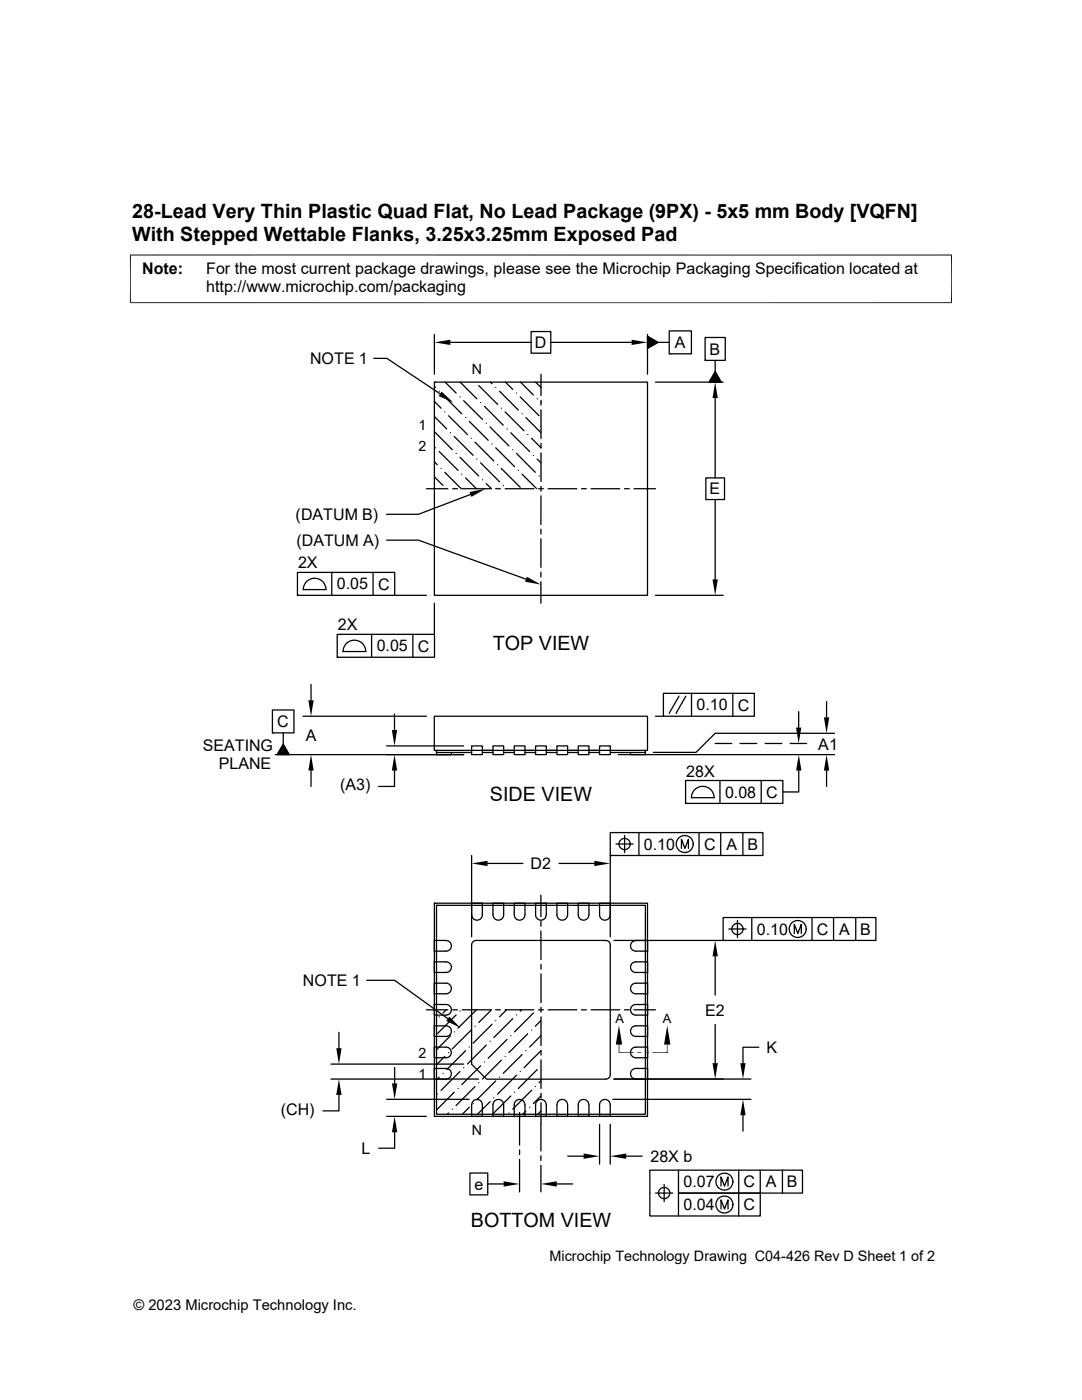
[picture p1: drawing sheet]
<svg xmlns="http://www.w3.org/2000/svg" width="216mm" height="279mm" viewBox="0 0 216 279" stroke-linecap="round" stroke-linejoin="round" font-family="sans-serif">
<g fill="none" stroke="#000" stroke-width=".25">
<path d="M74.6 71.5h2.6l10.6 7.1M86.7 77.1l.2 .2M86.7 76.3h42.5v42.5h-42.5zM86.7 76.3h.1M86.7 66.7v8M87.6 78.1h.1M88.4 78.8l3.7 3.8M88.8 76.3l2.2 2.1M89.9 68.3h16.1M91.8 79.2h.1M91.8 76.3l3.3 3.3M92.5 80l3.8 3.7"/>
<path d="M95.5 76.9l3.8 3.8M97.9 76.3l.3 .3M98.9 77.3h.1M99.7 78.1l3.7 3.7M100.9 76.3l1.4 1.4M103.1 78.4h.1M103.8 79.2l3.8 3.8M103.9 76.3l2.5 2.5M106 66.2h3.9v4.3h-3.9zM106.9 76.3l1 1M107.2 79.6h.1M107.9 74.7v4.3"/>
<path d="M107.9 79.9v1M109.9 68.3h16.1M129.2 67.1l2.1 1.2-2.1 1.3zM129.2 66.7v8M130.8 76.3h13.5M131.3 68.3h2.2M133.5 66h4.5v4.6h-4.5zM133.5 70.6h.1M140.7 67.4h4v4.5h-4zM140.7 71.9h.1M142.7 79.4v16M142.7 74.1l1.2 2.2h-2.4z"/>
<path d="M142.7 71.9v2.2M85.1 97.5h4.3M86.7 83.1l2.4 2.5M86.7 80.1l1.3 1.4M86.7 86.1l3.6 3.6M86.7 95.2l1.7 1.7M86.7 92.2l.5 .6M86.9 89.4h.1M87.6 90.1l3.8 3.8M88 93.5h.1M88.8 82.2h.1M88.8 94.3l3.2 3.2"/>
<path d="M89.5 83l3.8 3.7M89.9 86.4h.1M90.3 97.5h1M90.6 87.1l3.8 3.8M91 90.5h.1M91.8 91.2l3.7 3.8M92.1 94.6h.1M92.2 97.5h5.7M92.9 83.3h.1M92.9 95.4l2.2 2.1M93.6 84.1l3.8 3.8M93.9 98.7l-10.4 3.9h-6.3"/>
<path d="M94 87.5h.1M94.8 88.2l3.7 3.8M95.1 91.6h.1M95.9 80.3h.1M95.9 92.4l3.8 3.7M96.3 95.8h.1M96.7 81.1l3.7 3.8M97 84.5h.1M97 96.5l1.1 1M97.8 85.2l3.7 3.8M98.2 88.6h.1M98.9 97.5h.9"/>
<path d="M98.9 89.4l3.8 3.7M99.3 92.8h.1M100 81.5h.1M100 93.5l3.8 3.8M100.4 96.9h.1M100.8 82.2l3.8 3.8M100.8 97.5h5.7M101.2 85.6h.1M101.9 86.4l3.8 3.7M102.3 89.7h.1M103.1 90.5l3.7 3.8M103.4 93.9h.1"/>
<path d="M104.2 82.6h.1M104.2 94.6l2.9 2.9M104.9 83.3l3 3.1M105.3 86.7h.1M106.1 87.5l1.8 1.9M106.4 90.9h.1M107.2 91.6l.7 .8M107.5 97.5h.9M107.6 95h.1M107.9 80.3h.1M107.9 81.8v5.7M107.9 88.5v.9"/>
<path d="M107.9 90.4v5.7M107.9 97v1M107.9 99v5.7M109.4 97.5h5.7M116 97.5h1M117.9 97.5h5.8M124.6 97.5h1M126.5 97.5h4.3M140.8 95.4h3.8v4.3h-3.8zM142.7 99.7v15.9M59.4 114.2h19.4v4.6h-19.4zM59.4 118.8h.1"/>
<path d="M61.3 116a2.27 2.27 0 0 1 2.4-.4 2.27 2.27 0 0 1 1.3 2.1h-4.5l.2-1zM66.2 114.2v4.6M74.4 114.2v4.6M77.2 107.8h6.3l21.5 7.8M78.7 118.8h6.4M107.9 105.6v1M107.9 107.5v5.7M107.9 114.2v.9M107.9 116.1v4.3M130.8 118.8h13.5M62.1 136.6v3.2M67.3 126.6h19.4v4.6h-19.4z"/>
<path d="M67.3 131.2h.1M69.2 128.3a2.27 2.27 0 0 1 2.5-.3 2.27 2.27 0 0 1 1.3 2h-4.5l.2-.9zM74.1 126.6v4.6M82.4 126.6v4.6M86.7 120.4v6.2M132.4 138.4h18.1v4.5h-18.1zM135.5 138.9l-2 3.5M136.8 138.9l-1.9 3.5M138 138.4v4.5M146.2 138.4v4.5M164.9 140v3.2M54.4 141.7h4.3v4.6h-4.3z"/>
<path d="M54.4 146.3h.1M56.5 146.3v2.2M56.5 148.5l1.2 2.1h-2.4zM60.5 142.9h24.6M62.1 153.8v3.2M77.1 148.9h15.4M78.7 153.8v3.2h-3.2M78.7 142.5v3.2M86.7 142.9h42.5v6.9h-42.5zM92.5 150.6h-37.6M94.1 150.2h-7v-.4v.8h3v-.4M94.1 148.9h2.1v1.7h-2.1z"/>
<path d="M96.2 149.8h2.2M96.2 150.2h2.2M98.4 148.9h2.1v1.7h-2.1zM100.5 149.8h2.1M100.5 150.2h2.1M102.6 148.9h2.2v1.7h-2.2zM104.8 149.8h2.1M104.8 150.2h2.1M106.9 148.9h2.1v1.7h-2.1zM109 149.8h2.1M109 150.2h2.1M111.1 148.9h2.2v1.7h-2.2z"/>
<path d="M113.3 149.8h2.1M113.3 150.2h2.1M115.4 148.9h2.1v1.7h-2.1zM117.5 149.8h2.1M117.5 150.2h2.1M119.6 148.9h2.2v1.7h-2.2zM121.8 150.2h7v-.4v.8h-3v-.4M123.4 150.6h43.1M130.8 142.9h1.6M136.8 155.8h19.4v4.5h-19.4zM137.9 159.2h4.6M138 159.2a2.26 2.26 0 0 1 2.2-2.3 2.26 2.26 0 0 1 2.3 2.3"/>
<path d="M142.7 148.4h3.3M143.7 155.8v4.5M147.7 148.4h3.3M151.9 155.8v4.5M152.7 148.4h3.3M157.7 148.4h3.3M159.4 142v3.2M159.4 153.8v4.3h-3.2M164.9 153.8v3.2M166.5 146.3h-23.8l-3.8 3.9h-8.5M94.1 170.7v16.3M97.3 172.3h7"/>
<path d="M107.9 178.7v4.2M111.5 172.3h7.1M121.8 166.2h30.4v4.5h-30.4zM121.8 170.7h.1M121.8 170.7v16.3M122.9 168.4h3.4M124.6 166.7v3.5M127.5 166.2v4.5M136 169.3v-1.8l.7 1.8 .7-1.8v1.8M136.8 160.3h.1M139.5 166.2v4.5M143.8 166.2v4.5"/>
<path d="M148.2 166.2v4.5M73.2 195.6h5.5l10.7 7.7M86.7 192h2.3a1.06 1.06 0 0 1 1.1 1 1.06 1.06 0 0 1-1.1 1.1h-2.3zM86.7 196.2h2.3a1.06 1.06 0 0 1 1.1 1.1 1.06 1.06 0 0 1-1.1 1h-2.3zM86.7 180.3h42.5v42.5h-42.5zM86.7 180.3h.1M87.1 180.7h41.7v41.7h-41.7zM87.1 180.7h.1M89 187.7h-2.3v2.1h2.3a1.06 1.06 0 0 0 1.1-1 1.06 1.06 0 0 0-1.1-1.1M94.1 182.6v-2.3h2.1v2.3a1.06 1.06 0 0 1-1 1 1.06 1.06 0 0 1-1.1-1M95 187.7h25.9M95 187.7a.87 .87 0 0 0-.9 .9v23.8l3 3h23.8a.91 .91 0 0 0 .9-.9v-25.9a.87 .87 0 0 0-.9-.9"/>
<path d="M98.4 180.3h2.1v2.3a1.07 1.07 0 0 1-1.1 1 1.07 1.07 0 0 1-1-1zM102.6 180.3h2.2l-.1 2.3a1.06 1.06 0 0 1-1 1 1.06 1.06 0 0 1-1.1-1zM106.9 180.3h2.1v2.3a1.06 1.06 0 0 1-1.1 1 1.06 1.06 0 0 1-1-1zM107.9 185.8v5.7M107.9 183.9v.9M107.9 192.5v.9M107.9 194.4v5.7M113.2 182.6a1.06 1.06 0 0 1-1 1 1.06 1.06 0 0 1-1.1-1v-2.3h2.2v2.3M117.5 182.6a1.06 1.06 0 0 1-1.1 1 1.06 1.06 0 0 1-1-1v-2.3h2.1v2.3M121.8 180.3h-2.2v2.3a1.06 1.06 0 0 0 1.1 1 1.06 1.06 0 0 0 1.1-1M122.5 187.7h21.8M126.3 196.4l.6-.2h2.3v2.1h-2.3a1.07 1.07 0 0 1-1-.7 1.07 1.07 0 0 1 .4-1.2z"/>
<path d="M126.3 192.1l.6-.1h2.3v2.1h-2.3a1.07 1.07 0 0 1-1-.8 1.07 1.07 0 0 1 .4-1.2zM126.9 187.7h2.3v2.1h-2.3a1.06 1.06 0 0 1-1.1-1 1.06 1.06 0 0 1 1.1-1.1M142.7 190.9v7.7M144.3 183.1h30.5v4.6h-30.5zM144.3 187.7h.1M145.4 185.4h3.5M147.2 183.7v3.4M150 183.1v4.6M158.5 186.3v-1.8l.7 1.8 .7-1.8v1.8M162 183.1v4.6M166.3 183.1v4.6M170.8 183.1v4.6"/>
<path d="M66 215.3h29.5M66 212.4h26.5M67.6 218.5v3.2h-3.1M67.6 206v3.2M77.2 219.4h16.4M78.7 213v3.2M85.1 201.5h4.3M86.7 200.5h2.3a1.06 1.06 0 0 1 1.1 1 1.06 1.06 0 0 1-1.1 1.1h-2.3zM86.7 204.7h2.3a1.06 1.06 0 0 1 1.1 1.1 1.06 1.06 0 0 1-1.1 1h-2.3zM86.7 209h2.3a1.06 1.06 0 0 1 1.1 1 1.06 1.06 0 0 1-1.1 1.1h-2.3zM86.7 213.2h2.3a1.07 1.07 0 0 1 1.1 1.1 1.07 1.07 0 0 1-1.1 1.1h-2.3zM87.2 218.4h.1"/>
<path d="M87.6 202.9h.1M87.6 215l-.5 .5M88.4 214.2h.1M88.8 210.8l-1.7 1.7M89 201.5l-.6 .7M89.5 210.1h.1M89.9 206.7l-2.8 2.8M90.3 201.5h1M90.6 205.9h.1M90.6 218l-3.5 3.5M91 202.5l-3.8 3.8M91.4 217.2h.1"/>
<path d="M91.8 201.8h.1M91.8 213.8l-3.8 3.8M92.2 201.5h5.7M92.5 213.1h.1M92.9 209.7l-3.8 3.8M93.6 209h.1M94 205.6l-3.7 3.7M94.8 204.8h.1M94.8 216.9l-3.8 3.7M95.1 201.5l-3.7 3.7M95.5 216.1h.1M95.9 212.7l-3.8 3.8"/>
<path d="M96.7 212h.1M97 208.6l-3.7 3.7M97.8 207.8h.1M97.8 219.9l-2.5 2.5M98.1 201.5l-2.6 2.6M98.2 204.4l-3.8 3.8M98.5 219.1h.1M98.6 219.9a1.07 1.07 0 0 1 1.1-.4 1.07 1.07 0 0 1 .8 1v2.3h-2.1v-2.3zM98.9 201.5h.9M98.9 203.7h.1M98.9 215.7l-3.8 3.8M99.7 215h.1"/>
<path d="M100 211.6l-3.7 3.7M100.8 201.5h5.7M100.8 210.8h.1M101.1 201.5l-1.4 1.4M101.2 207.4l-3.8 3.8M101.9 206.7h.1M101.9 218.7l-3.6 3.7M102.3 203.3l-3.8 3.8M102.7 218h.1M102.8 219.9a1.08 1.08 0 0 1 1.2-.4 1.08 1.08 0 0 1 .8 1v2.3h-2.2v-2.3zM103.1 202.5h.1M103.1 214.6l-3.8 3.8"/>
<path d="M103.8 213.8h.1M104.1 201.5l-.3 .3M104.2 210.5l-3.8 3.7M104.9 209.7h.1M105.3 206.3l-3.8 3.8M106.1 205.6h.1M106.1 217.6l-3.8 3.8M106.4 202.2l-3.7 3.7M106.8 216.9h.1M107 219.9a1.08 1.08 0 0 1 1.2-.4 1.08 1.08 0 0 1 .8 1v2.3h-2.1v-2.3zM107.2 213.5l-3.8 3.7M107.5 201.5h.9"/>
<path d="M107.9 203.7l-1.1 1.1M107.9 206.7l-2.2 2.3M107.9 209.7l-3.3 3.4M107.9 215.7l-.3 .4M107.9 218.7l-1.5 1.5M107.9 201v1M107.9 202.9v5.8M107.9 209.6v1M107.9 211.5v5.7M107.9 218.2v.9M109.4 201.5h5.7M116 201.5h1"/>
<path d="M117.9 201.5h5.8M119.8 219.9a1.08 1.08 0 0 1 1.2-.4 1.08 1.08 0 0 1 .8 1v2.3h-2.2v-2.3zM122.3 219.4h27.5M122.5 215.3h27.3M124.6 201.5h1M126.3 209.1l.6-.1h2.3v2.1h-2.3a1.07 1.07 0 0 1-1-.8 1.07 1.07 0 0 1 .4-1.2zM126.3 204.9l.6-.2h2.3v2.1h-2.3a1.07 1.07 0 0 1-1-.7 1.07 1.07 0 0 1 .4-1.2zM126.3 200.6l.6-.1h2.3v2.1h-2.3a1.07 1.07 0 0 1-1-.8 1.07 1.07 0 0 1 .4-1.2zM126.5 201.5h4.3M126.9 215.3a1.06 1.06 0 0 1-1.1-1 1.06 1.06 0 0 1 1.1-1.1h2.3v2.2M142.7 204.4v7.8M151.4 209h-3.1v3.2"/>
<path d="M77.2 222.8h7.9M78.7 226v3.2h-3.1M89.5 222.1l-.3 .3M90.3 221.4h.1M93.6 221l-1.4 1.4M93.8 234.1h3.5v4.4h-3.5zM94.1 220.5v2.3h2.1v-2.3a1.06 1.06 0 0 0-1-1.1 1.06 1.06 0 0 0-1.1 1.1M94.4 220.2h.1M97.3 236.3h3.2M101.5 222.1h.1M103.7 222v6.5M103.7 229.5v.9"/>
<path d="M103.7 231.4v6.5M104.9 221.7l-.6 .7M105.7 221h.1M107.9 230.7v.9M107.9 232.6v5.3M107.9 221.7l-.6 .7M107.9 220.1v9.6M111.1 236.3h3.2M113.2 220.5a1.06 1.06 0 0 0-1-1.1 1.06 1.06 0 0 0-1.1 1.1v2.3h2.2v-2.3M113.3 230.7h3.2M117.5 220.5a1.06 1.06 0 0 0-1.1-1.1 1.06 1.06 0 0 0-1 1.1v2.3h2.1v-2.3M119.6 224.4v7.9"/>
<path d="M121.8 224.4v7.9M124.9 230.7h3.2M130.8 238.1h3.4M132.5 236.4v3.4M133.6 238.1a1.13 1.13 0 0 1-1.6 1 1.13 1.13 0 0 1-.2-1.9 1.13 1.13 0 0 1 1.8 .5l.1 .4M135.4 233.5v4.6h16.3v4.6h-22v-9.2h30.4v4.6h-24.7v4.6M143.9 236.7v-1.8l.7 1.8 .7-1.8v1.8M147.4 233.5v9.2M148.3 222.6v3.1M151.7 233.5v4.6M156.1 233.5v4.6M143.9 241.3v-1.8l.7 1.8 .7-1.8v1.8"/>
<circle cx="124.6" cy="168.4" r="1.12"/>
<circle cx="136.6" cy="168.5" r="1.69"/>
<circle cx="147.2" cy="185.4" r="1.12"/>
<circle cx="159.2" cy="185.4" r="1.69"/>
<circle cx="144.5" cy="235.8" r="1.69"/>
<circle cx="144.5" cy="240.4" r="1.69"/>
</g>
<g fill="#000">
<path d="M88.1 78.1l2.4 2.2-3-1.3zM86.7 68.3l3.2-.5v1.1zM126 67.8l3.2 .5-3.2 .6zM129.2 67.1l2.1 1.2-2.1 1.3zM142.7 76.3l.5 3.1h-1zM142.7 74.1l1.2 2.2h-2.4zM93.7 98.2l3.2-.6-2.8 1.6zM105.1 115.1l2.8 1.6-3.1-.6zM142.2 115.6h1l-.5 3.2zM61.5 139.8h1.1l-.5 3.1zM56.5 148.5l1.2 2.1h-2.4zM62.1 150.6l.5 3.2h-1.1z"/>
<path d="M78.2 145.7h1l-.5 3.2zM78.7 150.6l.5 3.2h-1zM158.8 145.2h1.1l-.5 3.2zM159.4 150.6l.5 3.2h-1zM164.9 150.6l.6 3.2h-1.1zM164.4 143.2h1.1l-.6 3.1zM94.1 172.3l3.2-.5v1zM118.6 171.8l3.2 .5-3.2 .5zM142.7 187.7l.5 3.2h-1zM67.1 209.2h1.1l-.6 3.2zM67.6 215.3l.6 3.2h-1.1zM78.2 216.2h1.1l-.6 3.2z"/>
<path d="M89.7 202.9l2.2 2.3-2.9-1.4zM123.4 208.5l.2 1.5h-.2zM123.5 204.7l.6 3.8h-1.2zM123.4 208.5h.2v1.5zM127.2 210h.8l-.8 .1zM127.2 210.1l.8-.1v.1zM128.7 210h.8l-.8 .1zM128.7 210.1l.8-.1v.1zM133.1 204.7l.7 3.8h-1.3zM133.1 208.5l.1 1.5h-.1zM133.1 208.5h.1v1.5zM142.2 212.2h1l-.5 3.1z"/>
<path d="M147.7 212.2h1.1l-.5 3.1zM78.7 222.8l.6 3.2h-1.1zM100.5 235.8l3.2 .5-3.2 .5zM107.9 236.3l3.2-.5v1zM116.5 230.2l3.1 .5-3.1 .6zM121.8 230.7l3.1-.5v1.1zM148.3 219.4l.5 3.2h-1.1z"/>
</g>
<path d="M26 50.8v9.7M189.9 50.8v9.7M189.9 50.9h-164M25.9 60.4h164M123.5 210h2.9M130.2 210h2.9M133.1 210v.1" fill="none" stroke="#000" stroke-width=".2"/>
<g font-size="3.9">
<text x="26.4" y="43.5">28-Lead Very Thin Plastic Quad Flat, No Lead Package (9PX) - 5x5 mm Body [VQFN]</text>
<text x="26.4" y="48.1">With Stepped Wettable Flanks, 3.25x3.25mm Exposed Pad</text>
<text x="98.3" y="129.7">TOP VIEW</text>
<text x="97.8" y="159.9">SIDE VIEW</text>
<text x="93.9" y="244.8">BOTTOM VIEW</text>
</g>
<g font-size="3.2">
<text x="28.4" y="54.7">Note:</text>
<text x="41.1" y="58.3">http://www.microchip.com/packaging</text>
<text x="41.1" y="54.7">For the most current package drawings, please see the Microchip Packaging Specification located at</text>
<text x="106.7" y="69.5">D</text>
<text x="134.7" y="69.5">A</text>
<text x="141.6" y="70.8">B</text>
<text x="61.9" y="72.7">NOTE 1</text>
<text x="141.6" y="98.7">E</text>
<text x="59" y="103.8">(DATUM B)</text>
<text x="59.1" y="108.9">(DATUM A)</text>
<text x="59.5" y="113.4">2X</text>
<text x="67.2" y="117.6">0.05</text>
<text x="75.4" y="117.7">C</text>
<text x="67.4" y="125.8">2X</text>
<text x="75.2" y="130">0.05</text>
<text x="83.4" y="130">C</text>
<text x="139" y="141.8">0.10</text>
<text x="147.2" y="141.8">C</text>
<text x="40.4" y="149.9">SEATING</text>
<text x="55.3" y="145.1">C</text>
<text x="61" y="147.9">A</text>
<text x="163.3" y="149.6">A1</text>
<text x="43.6" y="153.6">PLANE</text>
<text x="136.9" y="155">28X</text>
<text x="67.9" y="157.8">(A3)</text>
<text x="144.7" y="159.2">0.08</text>
<text x="152.9" y="159.2">C</text>
<text x="105.9" y="173.5">D2</text>
<text x="128.5" y="169.6">0.10</text>
<text x="140.5" y="169.6">C</text>
<text x="144.9" y="169.6">A</text>
<text x="149.1" y="169.6">B</text>
<text x="151" y="186.5">0.10</text>
<text x="163" y="186.5">C</text>
<text x="167.5" y="186.5">A</text>
<text x="171.7" y="186.5">B</text>
<text x="60.5" y="196.8">NOTE 1</text>
<text x="140.7" y="202.7">E2</text>
<text x="153" y="210.1">K</text>
<text x="56" y="222.5">(CH)</text>
<text x="72.1" y="230.3">L</text>
<text x="129.8" y="231.9">28X b</text>
<text x="94.7" y="237.4">e</text>
<text x="136.4" y="237">0.07</text>
<text x="148.4" y="237">C</text>
<text x="152.8" y="237">A</text>
<text x="157" y="237">B</text>
<text x="136.4" y="241.5">0.04</text>
<text x="148.4" y="241.5">C</text>
</g>
<g font-size="2.9">
<text x="109.6" y="251.7">Microchip Technology Drawing C04-426 Rev D Sheet 1 of 2</text>
<text x="26.6" y="261.3">© 2023 Microchip Technology Inc.</text>
</g>
<g font-size="2.8">
<text x="94.1" y="74.7">N</text>
<text x="83.5" y="85.8">1</text>
<text x="83.5" y="90">2</text>
<text x="83.5" y="215.3">1</text>
<text x="83.5" y="211.1">2</text>
<text x="94.1" y="226.4">N</text>
</g>
<g font-size="2.6">
<text x="122.8" y="204.1">A</text>
<text x="132.3" y="204.1">A</text>
</g>
</svg>
